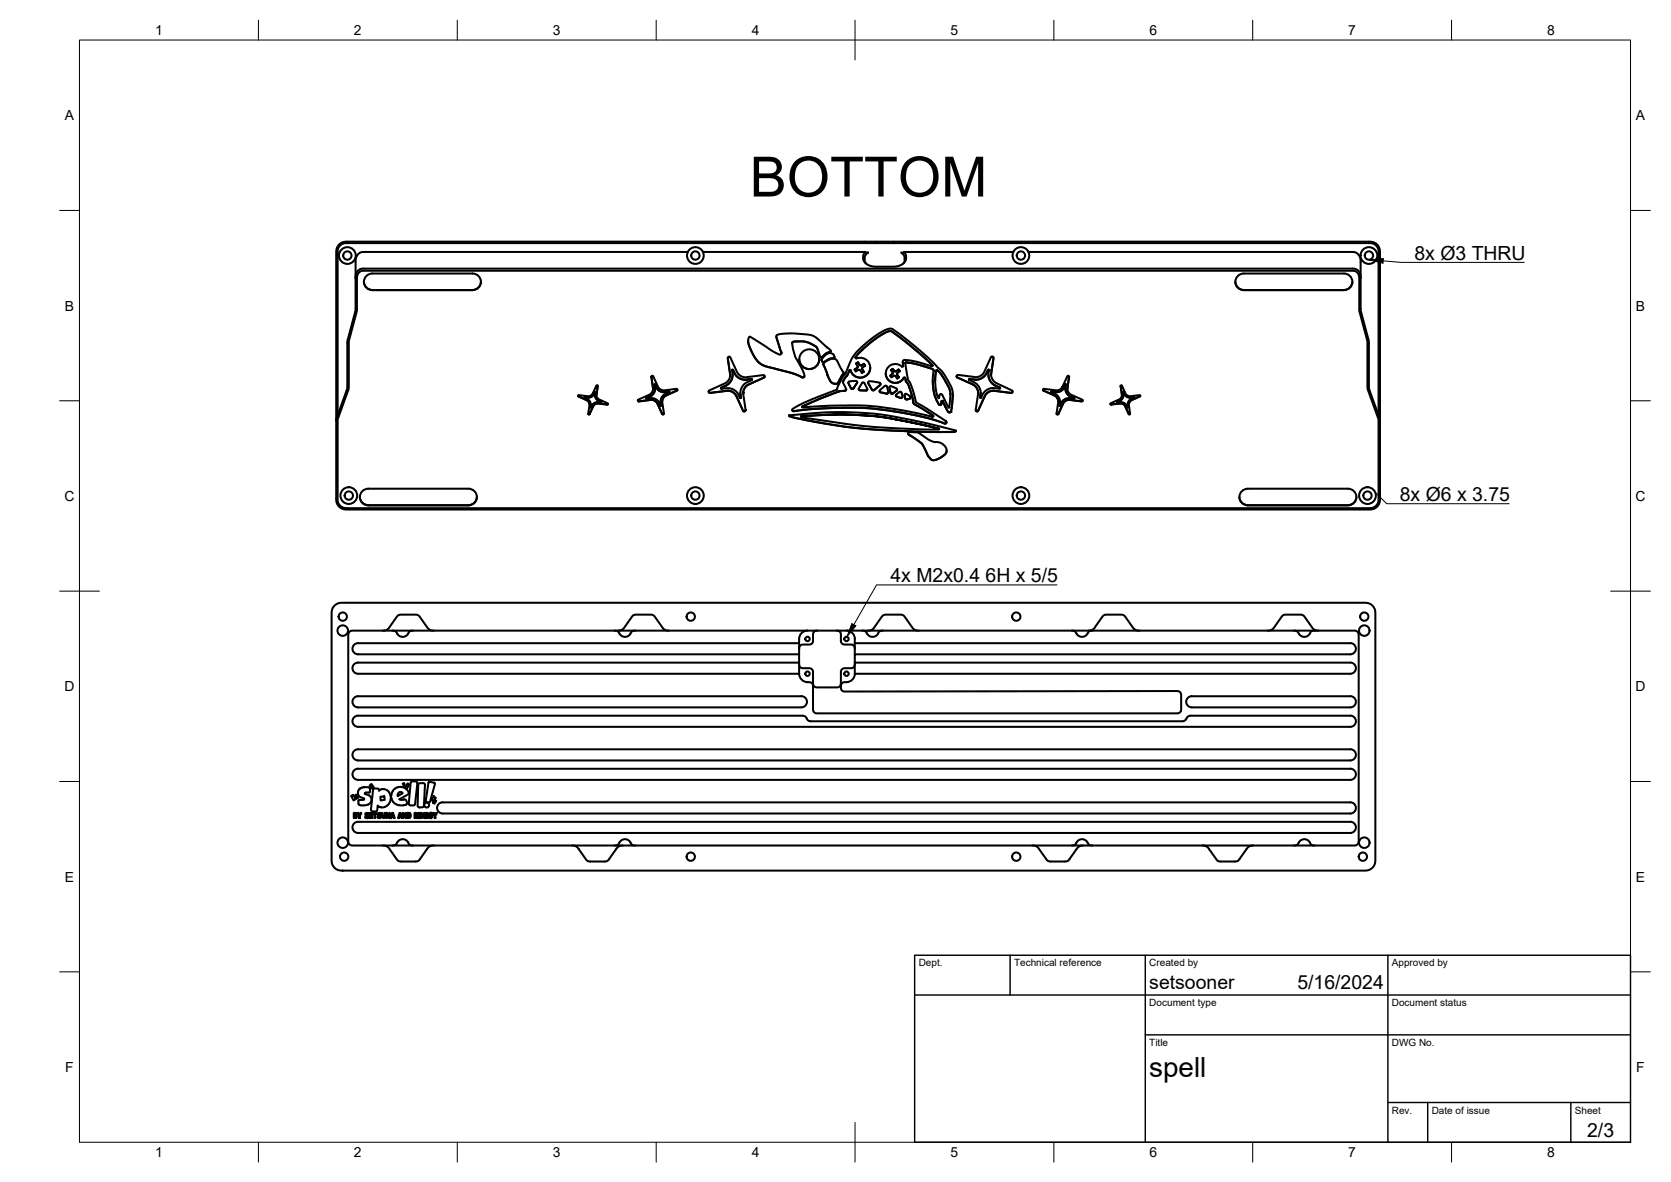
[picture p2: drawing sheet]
<svg xmlns="http://www.w3.org/2000/svg" width="420mm" height="297mm" viewBox="0 0 420 297" stroke-linecap="round" stroke-linejoin="round" font-family="sans-serif">
<!-- layer: Visible -->
<g fill="none" stroke="#000" stroke-width=".51">
<path d="M89.4 69.9l.1-.9 .3-.8 .7-.5 .6-.2h249.3l.7 .2 .6 .6 .4 .8v.8M90.3 68.4l.5-.3 .6-.1 249.2 .1 .7 .5 .4 .8 .1 8.6 2 7.9 .1 11.7 2.7 7.8v20.7l-.4 .8-.5 .4-.6 .3-.8 .1-257.8-.1-1.2-.7-.4-1.1v-20.4l2.8-7.8v-11.7l2-7.9 .1-8.5zM91.5 70.8a2.13 2.13 0 0 0 2.1 2.1h25.2a2.1 2.1 0 0 0 2.1-2.1M92.1 69.3l.9-.5 .6-.1h25.2a2.09 2.09 0 0 1 2.1 2.1 2.09 2.09 0 0 1-2.1 2.1h-25.2a2.08 2.08 0 0 1-1.9-1.3 2.08 2.08 0 0 1 .4-2.3zM172.9 63.3a2.11 2.11 0 0 0 1.9 3 2.11 2.11 0 0 0 1.9-3M172.9 63.3a2.11 2.11 0 0 1 1.9-1.2 2.11 2.11 0 0 1 1.9 1.2M173 63.3h-81.5l-1 .2-.8 .9-.3 1.1v12.6l-2 7.6-.1 11.8-2.8 8.2M217.6 63.3l-.6 1v.7l.3 .7 1.2 1 1.5 .3h4.8l1.8-.4 .7-.6 .5-.7v-1l-.5-1M217.6 63.3l.7 .2-.3 .2a1.94 1.94 0 0 0-.3 2.5M217.6 63.3h-40.9M227.3 63.3l-.7 .2 .2 .2a1.94 1.94 0 0 1 .3 2.5M227.3 63.3h27.5"/>
<path d="M258.6 63.3h81.8l.9 .4 .8 1.3v4.9M311.2 69.3l1-.5 .5-.1h25.2a2.09 2.09 0 0 1 2.1 2.1 2.09 2.09 0 0 1-2.1 2.1h-25.2a2.08 2.08 0 0 1-1.9-1.3 2.08 2.08 0 0 1 .4-2.3zM340 70.8a2.1 2.1 0 0 1-2.1 2.1h-25.2a2.13 2.13 0 0 1-2.1-2.1M342.1 69.9v8.2l2.1 7.9v11.5l2.8 8.2M145.4 99.4l2.5 .2 .7-.2 .4-.4 .9-2.1 .3-.1 .1 .2-.3 2.2 .1 .7 .4 .4 2.3 1 .1 .2-.3 .2-2.3-.3-.6 .1-.5 .5-.9 2.1h-.3l-.1-.2 .3-2.1-.2-.8-.4-.4-2.2-1zM145.4 99.5l2.4 1.2 .4 1M147 99.9l1 .5 .3 .5 .3 .7-.1 .7M149.5 98.6l-.3 .7-.6 .5-.5 .1-1.1-.1h1.5l.6-.3 .4-.9M149.5 98.6h.2M149.6 99.3l.4 1.1 1.2 .6M149.7 98.6l-.1 .9 .3 .7 1.3 .8M149.7 98.6h.1"/>
<path d="M150 99.3h.1M150.3 97l-.3 2.3M163.8 94.7l.4 3M163.8 94.6l.4-.1 1.3 2.8 .7 .6 .8 .2 3.1-.4 .2 .2-.1 .3-3 1.3-.5 .6-.2 .8 .4 3-.1 .2-.3-.1-1.3-2.7-.6-.6-.6-.2-3.3 .4-.3-.2 .1-.3 3-1.4 .5-.5 .2-.9zM164.2 97.7h.1M164.6 96.7l.1 1.3-.4 .9-.7 .7-1.1 .5M164.6 96.7h.1M164.7 96.6l.4 .8-.4-.7M164.7 96.6l-.1 .1M164.7 96.6h-.1M164.7 97.7l-.2 .8-.4 .7-1.6 .8M167.2 98.5l-1.2-.2-.9-.9 .5 .7 .8 .4h1.9l-1.4 .7-.5 .6-.3 1 .1 1.1"/>
<path d="M167.4 99.4l-.6 .5-.3 1M168.3 98.5h.1M168.3 98.5h-1.1M170.3 97.9l-2.9 1.5M181.3 97.6h.1M181.4 97.4v.3l1.9-.2 1.2 .4 .9 .8 .6 1.3M181.4 97.4l-.1 .2M182.8 98.2l-4.2 .5-.4-.3M182.8 98.2h.6l.7 .3 1 .9M183 89.9l.6 4.3M183.1 89.7h.5l1.8 3.9 .9 .9 1.3 .3 4.3-.5 .4 .2-.2 .4-4.1 1.8-.9 1-.2 1.2 .6 4.1-.3 .4-.4-.2-1.7-3.8-1-.9-1.2-.3-4.3 .5-.4-.2 .1-.4 4.3-1.9 .7-.9 .3-1.2-.6-4.1zM183.6 94.2h.1"/>
<path d="M184.1 93v.1M184.2 94.2l-.2 1-.7 1.1-.7 .6-1.2 .5M184.3 93l.4 .8zM184.3 93l-.2 .1 .1 1.3-.5 1.4-.7 .9-1.6 .8M184.3 93h-.2M184.7 93.8l.7 .9 1.1 .6 1 .1 1.4-.1M184.7 93.8l.7 .9 .7 .4 1.6 .3M185.1 99.4l1.7 3.8M186.2 98.7v.4M186.2 99.1l.1 .8M186.3 99.9l-.3 .1M186.3 99.9h.1"/>
<path d="M188.1 85.6l.3 1.4 1.3 2.7 .8 1 .9 .8 1.2 .6 6.9 1.8 2.2 1 .4-.1 .2-.3M188.9 95.2l-1.2 .2M188.9 95.3l.1 .2-1.5 .8-1 1.1-.3 1.1 .1 1.4M188.9 95.2l.2 .2M192.3 94.6l-.2 .3-4.2 1.9-.8 .9-.2 1M195.2 84.5l1.2 4M196.4 88.5l.1 .2M196.5 88.7h.1M199.2 86.3l.3-.4 2.2-.1 2.2 .6 1.5 .9 .8 2.4h.6M201 90.3a2.51 2.51 0 0 0 2.5 2.4 2.51 2.51 0 0 0 2.5-2.4M206.6 90.4v.2M206.6 90.6l.2-.5 1.2-1.2 .7-.2 .7 .3a.56 .56 0 0 1 .5 .5 .56 .56 0 0 1-.3 .5l-1.1 .2-1.2 .8"/>
<path d="M206.6 90.6l.3 .4 .4-.1M207 91.4l1.1 2.9M208.1 94.3l.6 1.3a1.62 1.62 0 0 0 1.7 .9M208.6 88.5l.3-.2v-.3l-3.2-2.8-1.1-.7-1.1-.4-5-.3-2.1 .1-1 .3-.2 .6 1.3 3.9-.3 .4-2-.9-5.5-3.5h-.3l-.2 .5 .1 1.4 .8 1.9 .9 1.7 1.2 1.2 1.4 .7 7.1 1.8 2.1 1 .4-.2v-.7l-2.3-4.3-.5-2.1-.2-1.5 .7-.3h2.2l1.8 .6 1.5 .9 .8 2.5 .6-.1M208.6 88.5l-.9 .3-.9 .9M208.9 88.2l-.3 .3M209.8 89.7l-.1 .3-1.2 .2-1.2 .7M210.8 98.4l-4.3 1.6M212.1 93.9l-1.4 2.4-.3 .2M212.1 93.9v-.3l-1.7-3.1-.5-.3-.6-.1-1.2 .5-1.1 .8 1.1 2.9M212.1 93.9h.1M212.2 93.8l-1.5 2.5-.3 .2"/>
<path d="M212.4 98.2l-1.6 .2M212.8 97.8l-.4 .4M213.3 96.2l.7 1.4M213.8 93.1h-.2l-.5 1.1-1.1 1.7 .8 1.9-.1 .3-.3 .1M213.8 93.1h-.2l-.5 1.1-.6 .7-.6 1.1M214 97.6l.3 .2 .3-.2M214 97.5l.3 .2 .3-.1M214.9 92.9l.6-.4zM214.9 92.9l.2 .5 .7-.4M215.1 89.9l1.1-1.4 3.5-3.1 2.7-1.7 1.6-.5 4.6 3.4 3.7 3.1 2.2 2.2M215.5 96.3a.34 .34 0 0 0 0-.4 .34 .34 0 0 0-.3-.2l-1.6 .1-.3 .2 .7 1.6M215.5 96.1l-.9 1.5"/>
<path d="M215.6 92l-.1 .5M215.7 92.2l-.2 .3M215.7 91l-.5 .3 .4 .7M215.8 93l.4-.1 .5 .8 .5-.3M215.9 97.8l.4 .3h1.4l.4-.3M216.1 91.7l-.4-.7 .4 .7M216.1 91.7l.3 .1 .8-.4 .3 .5-.6 .4M216.1 91.7l.3 .2 .8-.5 .3 .5M216.7 96.3l.4-.2 .3 .2 .7 1.4-.2 .4-1.9-.1-.1-.4zM216.7 92.6l.1 .2M216.8 92.8l.4 .6M216.9 92.3l-.1 .5"/>
<path d="M218.3 96.1l.9 1.8M218.8 92.4a2.53 2.53 0 0 1-2.2 2.5 2.53 2.53 0 0 1-2.7-1.8M219.3 97.9l.2 .2 .3-.1M221.2 98.3l.2 .3 1.5 .3 .3-.1 .2-.2M221.3 98l1.2-1 .3-.1 .2 .3 .4 1.4-.5 .3-1.5-.3-.2-.2zM221.3 96.8l.1-.3-.2-.3a4.9 4.9 0 0 0-2.8-.3l-.1 .3 .9 1.7M221.3 96.8l-1.5 1.3M221.3 96.8l-1.5 1.2M221.4 96.5l-.1 .3M222.7 93.9a2.41 2.41 0 0 0 1.9 2.3 2.41 2.41 0 0 0 2.6-1.2M223.6 97.4l.3 1.3M223.8 94.4l.5-.4z"/>
<path d="M223.8 94.4l.3 .5 .9-.5 .6 .8 .4-.4M224.5 92.7l.4 .5zM224.5 92.7l-.5 .3 .5 .7-.1 .3M224.5 93.7l-.1 .3M224.9 93.2l.4 .1M225.3 99.3l.1 .3 1.1 .4 .3-.1 .1-.2M225.4 98.2l-1.1 .8-.4-.3M225.4 98.2l.2-.4-.2-.2-1.5-.6-.3 .5 .3 1.2M225.4 98.2l-.9 .7M225.5 94l.1 .2M225.6 97.9l-.2 .3M225.6 94.2l.4 .6z"/>
<path d="M226.3 93.3l-.7 .6v.3M226.3 93.3l-.4-.5-.6 .5M226.7 98.7l-.4-.3-.9 .7a.33 .33 0 0 0-.1 .3 .33 .33 0 0 0 .2 .3l1.3 .3 .1-.4-.2-.9M226.7 92.1h.4l-.1-1.2 .4-.4 2.9 .4 4 1.2 .2-.3-5.9-5.1-4.6-3.5-1.2 .3-2 1.2-2.4 1.8-2 1.8a2.54 2.54 0 0 0-1.3 1.7l.1 .1a2.53 2.53 0 0 1 3.4 1.3 2.53 2.53 0 0 1-1.5 3.3 2.53 2.53 0 0 1-3.2-1.6M226.8 92.1a2.4 2.4 0 0 0-3.6 .3 2.4 2.4 0 0 0 .6 3.5 2.4 2.4 0 0 0 3.4-.9M227 91l.1 1M227.2 95h.4l.2 .9 .5 .7 1.5 4.9 4.8 2.9v.4l-7.8-1.7-8-1.1-8.9-.1-8.2 .4 4.7-2.2 4.4-1.7M227.2 95h.4l.2 .9 .5 .7 1.5 4.9 4.9 3.1M227.4 99.3l.2 .8M227.6 91.3l.5-.2 3.1 .6 3.2 1 .4 .5M227.6 91.3h.1M229 99.8l-.3 .4"/>
<path d="M234.5 91.9h.1M234.5 95.5l.2 2.3 .4 1.9 1 1.9 .4 .1 .2-.3M234.8 93.2h.1M235.1 95.5l.2-1.9 .3-.6 .8 .7 1.5 2.4 .8 1.6 .3 1.4M235.1 95.5v.1M235.5 93l1.2 1.1 1.9 3.3a4.5 4.5 0 0 1 .3 2.8l-.2 2.1-.2 .2-1.7-3.4-.5 .1-.1 .8h-.3l-.4-.9-.3-2.7v-2zM235.5 93v.1M239 99.1h.1M239.6 99.1l-.3 3.4-.3 1-.2 .1-.4-.1-.5-.9M240.5 94.6l.2 .3 4 1.8M240.6 94.3l.3-.1 4.3 .6 1.2-.2 1-1 1.8-3.9 .3-.1 .3 .4-.6 4.3 .4 1.1 .7 .8 4.2 1.9 .1 .3-.3 .3-4.4-.5-1.2 .3-1 .9-1.7 3.8-.4 .2-.3-.4 .7-4.3-.4-1.2-.9-.8-4-1.8-.2-.3zM243.6 95.4l.2-.1-.1 .2 1.7 .8 .7 .9 .5 1.1-.2 1.6"/>
<path d="M244.7 96.6l.9 1 .4 1.1M246.4 99.9h.1M246.5 99.1l-.1 .8M246.6 98.7l-.1 .4M247.7 99.4l-1.7 3.8M248 93.8l-1.2 1.2-.8 .4h-1M248.4 93l-.6 1.2-1.1 .9-1.2 .3-1.7-.1 1.2 .1M248.4 93l-.4 .8M248.4 93h.3M248.5 94.2l.5 1.5 1.1 1.1M248.7 93.1l-.2 1.4 .5 1.3 .9 .9 1.6 .9-1.9-.1-1.3 .4-.9 .8-.7 1.3-.2-.2M249.2 94.2h.1"/>
<path d="M249.8 89.9l-.6 4.3M250 98.2h-.6l-.8 .3-.9 .9M250 98.2l4.2 .5 .4-.3M250.1 96.8l1.4 .7M262.3 97.9l2.9 1.5M262.3 97.8l3.3 .3 .8-.2 .7-.6 1.3-2.8h.3l.1 .2-.4 2.8 .2 1 .5 .5 3 1.4 .1 .3-.1 .2-3.2-.4-.9 .2-.6 .6-1.3 2.7-.3 .1-.1-.2 .4-2.8-.3-1.1-.5-.6-2.9-1.2zM264.3 98.5h.1M264.3 98.5h1.1M265.2 99.4l.6 .6 .3 .9M267.9 96.7l-.5 .9-.6 .7-.9 .3-1.6-.1 1.4 .7 .5 .6 .3 .8-.1 1.3M267.9 97.7l.1 .7 .4 .7 1.7 1M267.9 96.6l-.8 1.4-.9 .5h-.8"/>
<path d="M267.9 96.6l.1 .1M267.9 96.6h.1M268 96.7l-.1 1.1 .4 1.1 .6 .6 1.2 .6M268 96.7h.1M268.4 97.7h.1M268.8 94.7l-.4 3M281.8 97l.3 2.3M281.8 96.9h.3l1 2.1 .4 .4 .6 .2 2.4-.3 .2 .1-.1 .2-2.1 1-.5 .5-.2 .7 .4 2.2-.2 .1h-.2l-.9-2.1-.5-.4-.5-.2-2.5 .3-.2-.2 2.4-1.2 .3-.4 .2-.7zM282.1 99.3h.1M282.4 98.6h.1h-.1M282.4 98.6l.1 .8-.3 .8-.4 .4-.9 .4M282.4 98.6h.1"/>
<path d="M282.5 99.3l-.5 1.1-1.1 .6M282.5 98.6l.2 .5-.2-.5M282.7 99.1l.9 .7h1.4h-1.4zM285 99.8l.1 .2-1 .5-.4 .5-.1 1.3M285 99.8l.1 .1M286.7 99.5l-2.4 1.2-.5 1M84.5 105.7v-42.5l.3-1 .5-.8 .8-.5 .9-.2 258.1 .1 .7 .3 .7 .7 .5 1.4v42.5M84.9 104.4v-41.3l.2-.8 .5-.7 1.3-.5h258l.5 .2 .7 .5 .5 1.3v41.3M148.5 102.3h.1M148.5 102.3l.1 .1M148.5 101.9v.4M148.6 101.7l-.1 .2"/>
<path d="M151.2 101l-.1 .1h-1.1l-.5 .1-.5 .4-.4 .8M151.2 101h.1M151.2 101.1h.1M152.9 101.5l-.3 .2-2.3-.3-.6 .1-.5 .4-.9 2.2-.4-.1M160.4 100.6l.2 .3 3.2-.4 .8 .2 .6 .6 1.3 2.7M162.5 100.1h.1M162.5 100l.1 .2 1.4-.2 .9 .3 .7 .6 .5 1.1 .1-.1M162.5 100v.1M166.1 100.9l.1 1M166.2 101.9h.1M166.5 100.9h.1M166.9 103.9l-.1 .2-.3-.1"/>
<path d="M187.5 103l-.3 .4-.4-.2M198.4 104.5l1.6 .5 4.9 1 6.6 1.1 5 .6 15.9 .8h7.4l.6-.2M198.4 104.4l10.7-.8h4.5l5.7 .3 4 .5 7.8 1.5 9.1 2.2 .2 .2-.6 .3h-6.2l-15.8-.8-7.5-.9-9.9-1.8a2.95 2.95 0 0 1-2-.6zM199.2 103l.4 .3 7.2-.7 5.6-.1 6.2 .1 4.8 .6 6.4 1.1 4.3 1 3.5 1.2 .4-.4M201.5 104.7l.1-.2-.1 .3 .6 .2 10.2 1.5 6.9 .8 13.3 .6h3.6l-3.2-.9 3.2 .9M201.6 104.5l2.4-.1zM206.5 104.3l4.9-.2zM206.5 104.3l-2.5 .2M206.5 100.1l-4.8 2.2M211.4 104.1l1.4 .1zM212.8 104.2l8.6 .5 11.5 2.3-10.7-2.1zM227.6 100.1l-.2-.9 .5-.2 1 .6 .1 .3-.3 .3"/>
<path d="M227.6 100.1l.3 .3 .8-.2M228.3 108.9l.7 .6M228.4 108.8l.2-.2 2.2 .1 2.9 1.9 1.2 .5h.9l.9 .3 1.1 1 .2 .6-.1 .7-.7 .9-1.5 .8-.9 .3-.7-.2-.8-1-1.5-3-3.3-2.3zM229 109.5l2.8 2 1.5 3M230.2 100.8h.1M233.3 114.5l.1 .1M234.7 104.6h.1M236.7 101.5h.1M236.7 101.4l-.2 .4-.4-.2-1-2.1-.5-2.8 .1-2.9a.71 .71 0 0 0-.3-1.1l-4.6-1.3-1.9-.3-.3 .2 .7 4.3 .6 .6 .6 1.8 .8 3.1 7.5 4.7 .2 .4-.2 .3-4.4-1.4-3.6-.8-4.8-.9-5.7-.7-2.8-.2h-7l-6 .4-3.9 .4-.4-.2 .2-.4 3-1.6 7.8-3.1a.62 .62 0 0 0 .4-.8l.3-.5a7.8 7.8 0 0 1 1.7-2.9l.3-.6a14.1 14.1 0 0 1 5.9-7.8l3.8-2.5 1.1-.3 .8 .1 5.8 4.5 4.3 3.9 2.5 2.5 1.7 2.9a5.2 5.2 0 0 1 .7 3.7l-.2 2.5-.3 .8-.6 .1-.5-1M236.8 100.7l.2 .1h-.3v.6zM237 100.8l.9 1.8zM238 113.2l-.1 .5-.4 .6-2.3 1.3-1.1-.1-.7-.9"/>
<path d="M245.3 103l.3 .4 .4-.2M265.7 103.9l.1 .2 .3-.1M266.1 100.9h.1M266.4 101.9h.1M266.5 100.9l-.1 1M270.1 100l-.1 .2-1.4-.2-.9 .3-.6 .5-.6 1.1h-.1M270.1 100.1h.1M272.2 100.6l-.2 .3-3.2-.4-.8 .2-.6 .5-1.3 2.8M279.2 101.5l.2 .2 2.4-.3 .5 .1 .6 .4 .9 2.2 .4-.1M280.9 101.1h.1M280.9 101l.1 .1M280.9 101h.1"/>
<path d="M280.9 101.1h1.1l.5 .1 .6 .5 .3 .7M283.5 101.7v.2M283.5 101.9l.1 .4M283.6 102.3h.1M283.6 102.3l-.1 .1M347 105.7v20.2l-.3 .8-.4 .6-.9 .6-.8 .1h-257.7l-.9-.1-.7-.5-.4-.6-.3-.9-.1-20.2M90.5 124.9a2.1 2.1 0 0 0 2.1 2M91.1 123.4l.9-.5 .6-.1h25.2a2.08 2.08 0 0 1 2.1 2.1 2.08 2.08 0 0 1-2.1 2.1h-25.2a2.08 2.08 0 0 1-1.9-1.3 2.08 2.08 0 0 1 .4-2.3zM119.9 124.9a2.1 2.1 0 0 1-2.1 2M311.6 124.9a2.1 2.1 0 0 0 2.1 2M312.3 123.4l.9-.5 .5-.1h25.3a2.07 2.07 0 0 1 2.1 2.1 2.07 2.07 0 0 1-2.2 2.1h-25.2a2.08 2.08 0 0 1-1.9-1.3 2.08 2.08 0 0 1 .5-2.3zM341.1 124.9a2.1 2.1 0 0 1-2.1 2"/>
<path d="M84.1 152.2l.8-.6 .9-.1h258.1l.8 .4 .7 .6 .4 1.4v63l-.4 .7-.6 .7-1.4 .5-258.1-.1-.8-.3-.7-.6-.4-1.4v-62.5l.2-1zM87.9 158.8l.6-.3 8.6-.1 .7-.6 2-2.8 .4-.4 .6-.1h4.2l.5 .5 2.1 2.9 .6 .5 .6 .1h46.8l1.1-.4 2.3-3.2 .9-.4h3.8l.6 .1 2.4 3.3 .6 .5 .6 .1h50.5l1.1-.4 2.3-3.3 .9-.3h4.2l.6 .5 2.1 2.9 .5 .5 .7 .1h43.1l1.1-.4 2.2-3.1 .4-.4 .6-.1h4.2l.5 .5 2.1 2.9 .6 .5 .6 .1h32.8l.7-.2 .4-.3 2.2-3.1 .4-.3 4.6-.1 .6 .4 2 2.8 .8 .7 10 .1 .6 .3 .3 .4v52.6l-.4 .5-.5 .2h-26l-.9 .4-2.2 3.1-1 .5-4.3-.1-2.5-3.4-.5-.3-.8-.2h-30.5l-.9 .4-2.3 3.1-.9 .5-4.3-.1-2.6-3.4-.4-.3-.9-.2h-103.3l-.8 .2-.4 .3-2.2 3.1-.9 .4h-3.8l-.6-.1-2.4-3.4-1-.5h-35.5l-.7 .2-.4 .3-2.2 3.1-.4 .3-4.6 .1-.6-.4-2.2-3.1-.8-.5h-8.4l-.6-.3-.3-.4v-52.2zM96.2 158.5h12.9M98.6 158.5l1 .3a1.76 1.76 0 0 0 1.7 1.2 1.76 1.76 0 0 0 1.7-1.3l.9-.2M154.5 158.5l1 .3a1.74 1.74 0 0 0 1.7 1.2 1.74 1.74 0 0 0 1.6-1.3l1-.2M155.3 158.5h12.9M203 158.5a2.11 2.11 0 0 0-2.1 2.1M205.5 158.5l-.6 .1-.4 .5-.1 2-.2 .6-.6 .3h-2l-.5 .4-.2 .6M210.4 158.5l.6 .1 .4 .5 .2 2.5 .6 .4 2.2 .1 .4 .3 .1 .6M212.8 158.5a2.11 2.11 0 0 1 2.1 2.1M216.8 158.5l.9 .3a1.74 1.74 0 0 0 1.7 1.2 1.74 1.74 0 0 0 1.7-1.3l.9-.2M218.2 158.5h12.8"/>
<path d="M269.4 158.5l1 .3a1.76 1.76 0 0 0 1.7 1.2 1.76 1.76 0 0 0 1.7-1.3l.9-.2M273.6 158.5h12.9M318.7 158.5h12.9M325.3 158.5l1 .3a1.75 1.75 0 0 0 3.1 .4M330.6 158.5l-.8 .1-.5 .6M89.2 175.2l.8-.2 111.5-.1a1.41 1.41 0 0 1 1.4 1.5 1.41 1.41 0 0 1-1.4 1.4h-111.5a1.41 1.41 0 0 1-1.3-1 1.41 1.41 0 0 1 .5-1.6zM200.9 160.6v1h-110.9a1.41 1.41 0 0 0-1.4 1.4 1.41 1.41 0 0 0 1.4 1.4h110.9v2.1h-110.9a1.41 1.41 0 0 0-1.4 1.4 1.41 1.41 0 0 0 1.4 1.4h110.9v-2.8M200.9 166.9l.1 .6 .5 .4h2.2l.6 .4 .1 .4v3.8M200.9 161.6v2.8M200.9 169.3a2.54 2.54 0 0 0 2.8 2.2l.5 .3 .2 .7M204.4 171.7l.2 .7 .8 .3h5.3l.5-.3 .2-.7M214.9 160.6v1h124.6a1.4 1.4 0 0 1 1.4 1.4 1.4 1.4 0 0 1-1.4 1.4h-124.6v2.1h124.6a1.4 1.4 0 0 1 1.4 1.4 1.4 1.4 0 0 1-1.4 1.4h-124.6v-2.8"/>
<path d="M214.9 166.9l-.1 .6-.4 .3-2.2 .1-.6 .4-.2 .4v3.8M214.9 161.6v2.8M214.9 169.3a2.33 2.33 0 0 1-2.7 2.1l-.7 .6-.1 1 .3 .6 .6 .2 83.7-.1 .7 .2 .2 .4 .1 4-.3 .7-.6 .3h-90.8l-.7-.4-.2-.5v-5.9M298.5 175.5l.7-.5 .5-.1h39.8a1.41 1.41 0 0 1 1.4 1.5 1.41 1.41 0 0 1-1.4 1.4h-39.8a1.41 1.41 0 0 1-1.3-.8 1.41 1.41 0 0 1 .1-1.5zM89.2 200l.4-.3 .4 .8-.3 .1zM89.2 180.1l.8-.3 111.8 .1a1.82 1.82 0 0 1 1.4 1.2l.6 .2h93.5a1.9 1.9 0 0 0 1.4-1.2l.6-.2h40.2a1.4 1.4 0 0 1 1.4 1.4 1.4 1.4 0 0 1-1.4 1.4h-249.5a1.41 1.41 0 0 1-1.3-1 1.41 1.41 0 0 1 .5-1.6zM89.2 193.4l.8-.2h249.5a1.41 1.41 0 0 1 1.4 1.4 1.41 1.41 0 0 1-1.4 1.4h-249.5a1.41 1.41 0 0 1-1.3-1 1.41 1.41 0 0 1 .5-1.6zM90 199.3l.3 .8 1.2 .5-.1 .3M90 188.3h249.5M90 188.3a1.41 1.41 0 0 0-1.4 1.4 1.41 1.41 0 0 0 1.4 1.4h249.5a1.41 1.41 0 0 0 1.4-1.4 1.41 1.41 0 0 0-1.4-1.4M90.1 198.9l-.1 .4M90.2 198.4l-.2 .5"/>
<path d="M90.4 198.2l-.2 .3M90.5 198.2l-.1 .1M90.5 198.1a2.97 2.97 0 0 1 2.5-.1v1l-.2 .2M91.8 199.3l.1 .3M91.9 199.6l1 .3 .5 .7-.2 1-.6 .6M92.8 199.2l-1 .1M92.9 197.4l.5-.4 .6 .8-.3 .4zM95.3 198.6l-.3-.4-.9-.1-.3 .4-.5 4.9M95.3 198.7h.1M95.3 198.6h.1M95.9 198.3l-.6 .4M96.5 198.3a2.33 2.33 0 0 1 1.7 2.6 2.33 2.33 0 0 1-2.3 2"/>
<path d="M96.5 198.3l-.6 .1M98.7 198.9a2.26 2.26 0 0 0 .8 3.2M100.1 199.4l-.1 .6M100.1 199.5a.65 .65 0 0 1 1.2-.1l-1.3 .7M101 197.8l1.2 .6M101 197.8a2.26 2.26 0 0 0-2.3 1M101.3 196.9l.3-.1 .3 .8h-.3zM102.2 198.3l.6 .8-.1 .5-2.3 1.3M102.5 196.9l.5 .3-.6 .9-.4-.3zM104.9 196.8l-.3-.4-1-.1-.3 .3-.5 5.3M104.9 196.9l-.5 5.2-.3 .3h-.9l-.4-.5M105 196.8v.1"/>
<path d="M105.2 197l.3-.2h1l.3 .4-.2 5.3-.4 .4h-.8l-.4-.3zM106.9 197.2h.1M107.7 196.7l-.7 4.7 .8 .3 .3-.2 1.3-4.5-.2-.3M107.7 196.7l.3-.2 1.2 .2M107.8 196.7h.1M109.2 196.7h.1M88.3 200l.5-.2 .7 1-.6 .4zM88.9 204.3l.7 .1v.3l-.2 .2 .3 .2-.1 .4-.6 .1zM89.1 204.5h.4l-.1 .2-.3 .1zM89.9 204.3l.2 .1a.28 .28 0 0 0 .3 .3 .28 .28 0 0 0 .2-.4l.2 .1-.3 .6v.6h-.2v-.6zM90 206.5h249.5M90 206.5a1.41 1.41 0 0 0-1.4 1.4 1.41 1.41 0 0 0 1.4 1.4h249.5a1.41 1.41 0 0 0 1.4-1.4 1.41 1.41 0 0 0-1.4-1.4"/>
<path d="M90.1 201.3l.1 .9 .4 .2M91.4 200.9l-1.1 .1-.2 .3M91.9 204.4h.8l-.1 .2-.4-.1-.1 .1 .6 .5-.2 .5-.7-.2v-.1l.5 .1 .2-.2-.6-.4zM92.6 202.2l-2 .2M93.3 203.4h.1M93.6 204.9l-.6-.1v-.3h.6v-.2h-.7v1.2l.7 .1v-.3h-.6v-.3h.5M93.6 204.9l-.1 .1M93.8 204.4h.9v.2h-.3l-.1 1-.2-.1v-.9h-.3zM95 204.4l.3-.1 .5 .1v.2h-.6l.6 .5-.2 .5-.7-.1 .1-.2 .4 .1 .2-.1-.6-.5zM95.7 200.2l.9-.1 .1 .9-1 .2zM95.9 202.9l-.9-.5-.2 1.2-.3 .3h-.9l-.3-.5M95.9 204.3h.3l.1 1 .3-.1 .1-.9h.2v.6a.51 .51 0 0 1-.4 .7l-.5-.3z"/>
<path d="M96.2 212.5h12.9M97.1 204.3h.2l.6 .9-.1-.8 .2-.1v1.3l-.7-.8v.8h-.2zM98.6 204.3h.2l.4 1.3-.3-.4h-.4l-.1 .4h-.2zM98.6 212.5l.6-.1 .4-.3a1.7 1.7 0 0 1 1.7-1.2 1.7 1.7 0 0 1 1.6 1.3l1 .3M98.7 204.5l.1 .5h-.2zM99.5 202.1l1.2 .3 1.4-.2M100.4 200.8l1.6 .2 .4 .7-.3 .5M100.5 204.3h.2l.4 1.3h-.2l-.1-.4h-.4l-.1 .4h-.2l.4-1.3M100.6 204.5l.1 .5h-.2zM101.3 204.3h.1l.6 .9v-.9h.2v1.3l-.7-.8v.8h-.2zM102.1 202.2h.1M102.4 204.3h.5l.3 .2 .1 .6-.3 .4-.6 .1z"/>
<path d="M102.6 204.5l.5 .1v.4l-.2 .3h-.3zM102.8 201.9h.1M104.2 204.3l.7 .1v.4l-.3 .1 .4 .2-.1 .4-.7 .1zM104.4 204.5l.4 .1-.4 .2zM105.2 204.3h.5l-.2 .2 .2 1.1-.5-.1 .1-.1zM105.9 204.3h.1l.6 .9v-.9h.2v1.3l-.8-.8v.8h-.2zM107 204.4l.4-.1 .3 .2-.3 .4 .4 .2-.2 .5-.6-.1zM107.1 205l.4 .1v.3a.26 .26 0 0 1-.3 0 .26 .26 0 0 1-.1-.4zM107.2 204.5l.3 .2-.3 .1zM108.1 204.3l.3-.1 .2 .3v.9l-.3 .2-.4-.4zM108.2 204.5l.3 .1-.1 .8-.2-.1zM108.9 204.3l.2 .1a.26 .26 0 0 0 .3 .4 .26 .26 0 0 0 .2-.4l.2-.1-.3 .7v.6h-.2v-.6z"/>
<path d="M109.1 200.1l.5 .4-.7 .9-.4-.4zM109.4 201l.3 .3-.4 .7-.4-.3zM111.3 201.6h228.2M111.3 201.6a1.41 1.41 0 0 0-1.4 1.4 1.41 1.41 0 0 0 1.4 1.4h228.2a1.41 1.41 0 0 0 1.4-1.4 1.41 1.41 0 0 0-1.4-1.4M143.8 212.5h12.8M154.5 212.5l.5-.1 .5-.3a1.73 1.73 0 0 1 1.7-1.2 1.73 1.73 0 0 1 1.7 1.3l.9 .3M259.6 212.5h12.8M269.4 212.5l.6-.1 .4-.3a1.72 1.72 0 0 1 1.7-1.2 1.72 1.72 0 0 1 1.7 1.3l.9 .3M302.3 212.5h12.9M329.3 211.7l.5 .7 .8 .1M329.4 211.7a1.78 1.78 0 0 0-3.2 .5l-.9 .3"/>
<circle cx="87.3" cy="64.2" r="1.05"/>
<circle cx="87.3" cy="64.2" r="2.11"/>
<circle cx="174.8" cy="64.2" r="1.05"/>
<circle cx="256.7" cy="64.2" r="2.11"/>
<circle cx="256.7" cy="64.2" r="1.05"/>
<circle cx="344.2" cy="64.2" r="1.05"/>
<circle cx="344.2" cy="64.2" r="2.11"/>
<circle cx="203.5" cy="90.3" r="2.5"/>
<circle cx="87.7" cy="124.5" r="2.11"/>
<circle cx="87.7" cy="124.5" r="1.05"/>
<circle cx="174.8" cy="124.5" r="2.11"/>
<circle cx="174.8" cy="124.5" r="1.05"/>
<circle cx="256.7" cy="124.5" r="2.11"/>
<circle cx="256.7" cy="124.5" r="1.05"/>
<circle cx="343.8" cy="124.5" r="2.11"/>
<circle cx="343.8" cy="124.5" r="1.05"/>
<circle cx="86.2" cy="158.5" r="1.32"/>
<circle cx="86.2" cy="155" r="1.05"/>
<circle cx="173.7" cy="155" r="1.05"/>
<circle cx="255.5" cy="155" r="1.05"/>
<circle cx="343" cy="158.5" r="1.32"/>
<circle cx="343" cy="155" r="1.05"/>
<circle cx="203" cy="169.3" r=".56"/>
<circle cx="203" cy="160.6" r=".56"/>
<circle cx="212.8" cy="169.3" r=".56"/>
<circle cx="212.8" cy="160.6" r=".56"/>
<circle cx="86.2" cy="211.8" r="1.32"/>
<circle cx="86.5" cy="215.3" r="1.05"/>
<circle cx="89.3" cy="205.3" r=".22"/>
<circle cx="104.6" cy="205.3" r=".22"/>
<circle cx="107.3" cy="202.3" r=".6"/>
<circle cx="173.7" cy="215.3" r="1.05"/>
<circle cx="255.5" cy="215.3" r="1.05"/>
<circle cx="342.7" cy="215.3" r="1.05"/>
<circle cx="343" cy="211.8" r="1.32"/>
</g>
<g fill="#000">
<circle cx="147" cy="99.9" r=".25"/>
<circle cx="186.9" cy="98.7" r=".25"/>
<circle cx="215.1" cy="89.9" r=".25"/>
<circle cx="248.7" cy="93" r=".25"/>
<circle cx="285.1" cy="99.9" r=".25"/>
<circle cx="201.5" cy="104.7" r=".25"/>
<circle cx="201.7" cy="102.3" r=".25"/>
<circle cx="239" cy="103.5" r=".25"/>
</g>
<!-- layer: BORDER -->
<g fill="none" stroke="#000" stroke-width=".25">
<path d="M20 10.1h390v276.9h-390zM65 5.1v5M115 5.1v5M165 5.1v5M215 5.1v10M265 5.1v5M315 5.1v5M365 5.1v5M15 52.9h5M410 52.9h5M15 100.7h5M410 100.7h5"/>
<path d="M15 148.6h10M405 148.6h10M15 196.4h5M410 196.4h5M15 244.2h5M410 244.2h5M65 287v5M115 287v5M165 287v5M215 282.1v9.9M265 287v5M315 287v5"/>
<path d="M365 287v5"/>
</g>
<!-- layer: TITLEBLOCK -->
<path d="M230 240.1h180v46.9h-180zM230 250h180M254 240.1v9.9M288 240.1v46.9M349 240.1v46.9M288 260.1h122M349 277.1h61M359 277.1v9.9M395 277.1v9.9" fill="none" stroke="#000" stroke-width=".36"/>
<!-- layer: Hole Notes -->
<path d="M347.8 65.6l4.5 .3h30.9M345.7 123.7l3 2.9h30.8M265.8 147h-45.4l-5.7 10" fill="none" stroke="#000" stroke-width=".25"/>
<path d="M344.3 65.3l3.5-.3-.1 1.2zM214.2 156.7l1 .6-2.2 2.7z" fill="#000" stroke="#000" stroke-width=".25"/>
<text font-size="14" x="188.5" y="49.4">BOTTOM</text>
<text font-size="7" x="289" y="270.6">spell</text>
<g font-size="4.9">
<text x="355.6" y="65.2">8x Ø3 THRU</text>
<text x="352" y="125.9">8x Ø6 x 3.75</text>
<text x="223.9" y="146.3">4x M2x0.4</text>
<text x="247.8" y="146.3">6H x 5/5</text>
<text x="289" y="248.5">setsooner</text>
<text x="326.2" y="248.5">5/16/2024</text>
<text x="399.1" y="285.7">2/3</text>
</g>
<g font-size="3.5">
<text x="39" y="8.8">1</text>
<text x="89" y="8.8">2</text>
<text x="139" y="8.8">3</text>
<text x="189" y="8.8">4</text>
<text x="239" y="8.8">5</text>
<text x="289" y="8.8">6</text>
<text x="339" y="8.8">7</text>
<text x="389" y="8.8">8</text>
<text x="16.3" y="30.2">A</text>
<text x="411.3" y="30.2">A</text>
<text x="16.3" y="78">B</text>
<text x="411.3" y="78">B</text>
<text x="16.2" y="125.9">C</text>
<text x="411.2" y="125.9">C</text>
<text x="16.2" y="173.7">D</text>
<text x="411.2" y="173.7">D</text>
<text x="16.3" y="221.6">E</text>
<text x="411.3" y="221.6">E</text>
<text x="16.4" y="269.4">F</text>
<text x="411.4" y="269.4">F</text>
<text x="39" y="290.8">1</text>
<text x="89" y="290.8">2</text>
<text x="139" y="290.8">3</text>
<text x="189" y="290.8">4</text>
<text x="239" y="290.8">5</text>
<text x="289" y="290.8">6</text>
<text x="339" y="290.8">7</text>
<text x="389" y="290.8">8</text>
</g>
<g font-size="2.5">
<text x="231" y="242.9">Dept.</text>
<text x="255" y="242.9">Technical reference</text>
<text x="289" y="242.9">Created by</text>
<text x="350" y="242.9">Approved by</text>
<text x="289" y="252.8">Document type</text>
<text x="350" y="252.8">Document status</text>
<text x="289" y="262.9">Title</text>
<text x="350" y="262.9">DWG No.</text>
<text x="350" y="279.9">Rev.</text>
<text x="360" y="279.9">Date of issue</text>
<text x="396" y="279.9">Sheet</text>
</g>
</svg>
